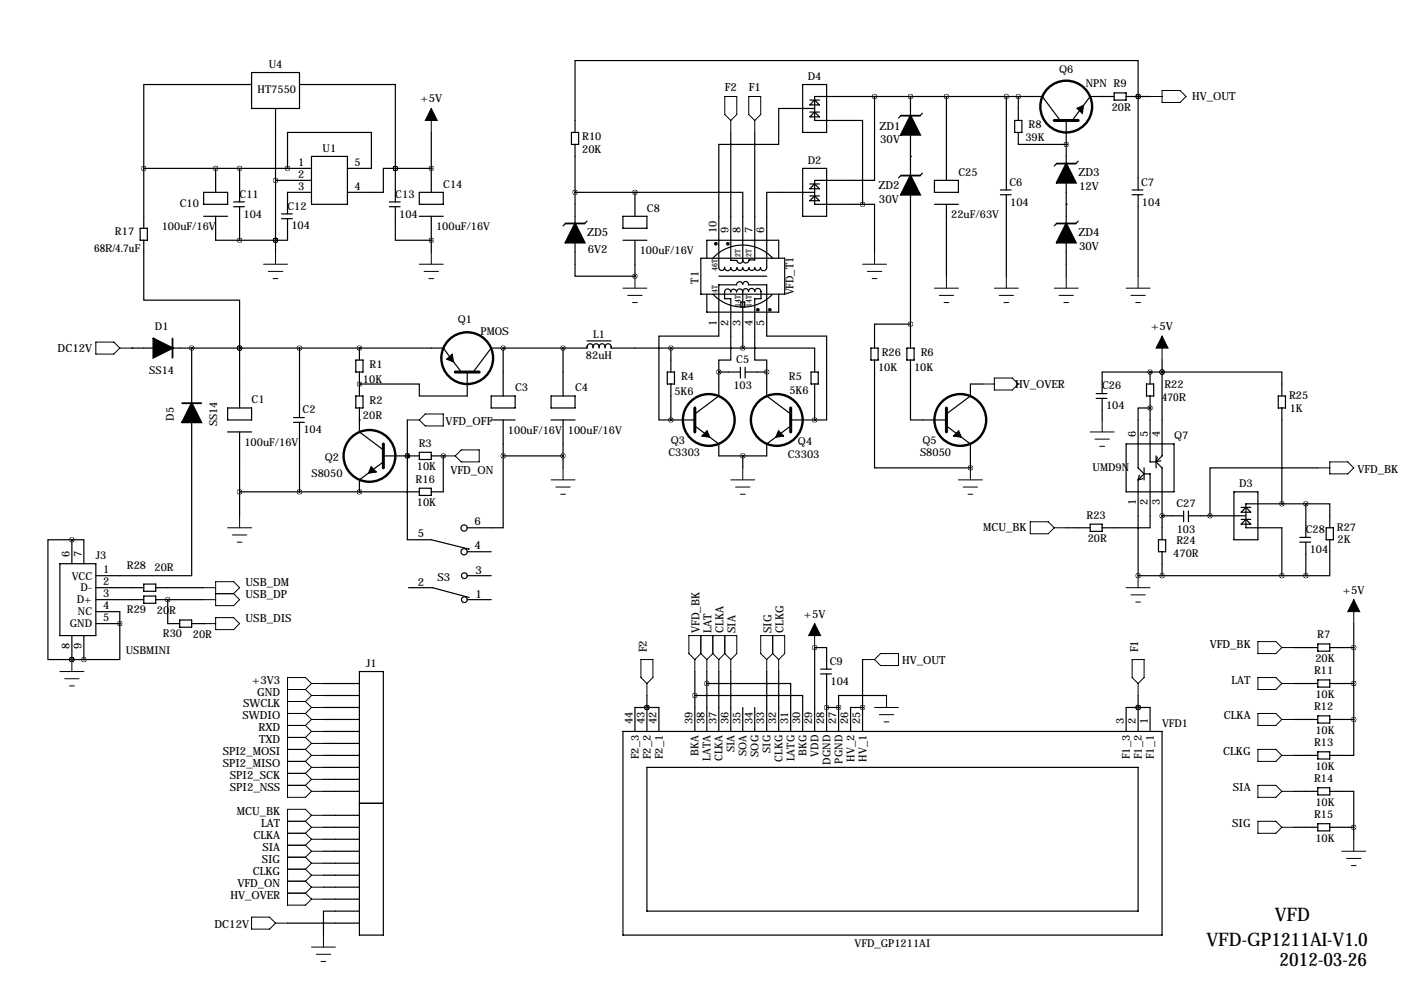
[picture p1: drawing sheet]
<svg xmlns="http://www.w3.org/2000/svg" width="297mm" height="211mm" viewBox="0 0 297 211" stroke-linecap="round" stroke-linejoin="round" font-family="sans-serif">
<path d="M193 24.5l2.1 4.1h-4.1zM226.1 34.7l2 4h-4.1zM121.9 47.4l2.1 4h-4.1zM193 37.2l2.1 4.1h-4.1zM226.1 47.4l2 4h-4.1zM32.5 71.8l4.1 2-4.1 2zM40.6 85.5l2.1 4h-4.1z" fill="#000" stroke="#000" stroke-width=".38"/>
<g fill="none" stroke="#000" stroke-width=".25">
<path d="M53.3 17.9h-22.8v17.8M53.3 15.4h10.2v7.6h-10.2zM63.5 17.9h20.3v17.8M170.2 17.9h5.1v10.2h-5.1zM236.2 19.7h2.6v1.5h-2.6zM30.5 35.7v12.7M30.5 35.7h35.5M45.7 35.7h.1M45.7 35.7v5.1M50.8 35.7v7.1M58.4 38.2h7.6M58.4 23v30.5"/>
<path d="M61 35.7h.1M61 35.7v-7.6h17.7v7.6h-5M66 33.2h7.7v10.1h-7.7zM83.8 35.7h-2.5v5.1h-7.6M83.8 35.7h.1M83.8 35.7v7.1M83.8 35.7h7.6M91.4 35.7h.1M91.4 28.1v12.7M121.2 28.1h1.5v2.5h-1.5zM121.9 30.6v16.8M154.9 28.1v27.1h1.4a.61 .61 0 0 0 .6 .6 .61 .61 0 0 0 .6-.7"/>
<path d="M160 28.1v27h-1.2a.66 .66 0 0 1-.7 .7 .66 .66 0 0 1-.6-.7M170.2 35.7h5.1v10.2h-5.1zM171.7 21.2h2M171.7 23.8h2M171.7 39h2M172.7 23h-7.6v7.6h-12.7v26.1a.61 .61 0 0 0 .7 .6 .61 .61 0 0 0 .5-.7M172.7 23.8l1 1h-2zM172.7 21.2l1 1h-2zM172.7 39l1 1h-2zM185.4 20.5v17.7h-12.7v5.1h10.2M191 24.5l-.5 .5M191 37.2l-.5 .5"/>
<path d="M193 20.5h.1M193 33.2h.1M193 20.5v4M193 28.6v8.6M195.6 24l-.5 .5M195.6 36.7l-.5 .5M198.1 38.2h5.1v2.6h-5.1zM200.7 20.5v17.7M213.4 20.5v19.8M215.1 25.5h1.6v2.6h-1.6zM215.9 20.5v5M215.9 28.1v2.5h10.2"/>
<path d="M224 34.7l-.5 .5M224.8 25.5l-3.8-5h-48.3v5h10.2v17.8M226.1 30.6h.1M226.1 25.5v9.2M226.1 38.7v8.7M228.6 34.2l-.5 .5M233.7 20.5h.1M236.2 20.5h-5.1l-3.8 5M238.8 20.5h5M241.3 20.5h.1M241.3 20.5v-7.7h-119.4v15.3M241.3 20.5v19.8"/>
<path d="M29.7 48.4h1.5v2.5h-1.5zM30.5 50.9v12.7h20.3v10.2M43.2 40.8h5.1v2.5h-5.1zM43.2 45.9h5.1M45.7 45.9v5h12.7M49.5 42.8h2.3M49.5 43.8h2.3M50.8 43.8v7.1M58.4 50.9h.1M59.7 45.4h2.3M59.7 46.4h2.3M61 46.4v4.5h-2.6"/>
<path d="M66 40.8h-5v4.6M82.5 42.8h2.3M82.5 43.8h2.3M83.8 43.8v7.1h7.6M88.9 40.8h5.1v2.5h-5.1zM88.9 45.9h5.1M91.4 50.9h.1M91.4 45.9v7.6M119.9 47.4l-.5 .5M121.9 51.4v7.2h12.7M121.9 40.8h12.7M124.5 46.9l-.5 .5"/>
<path d="M132.1 50.9h5.1M132.1 45.9h5.1v2.5h-5.1zM134.6 40.8h.1M134.6 40.8h22.9v14.3M134.6 58.6h.1M134.6 40.8v5.1M134.6 50.9v7.7M148.6 54.8h17.8v7.6h-17.8zM149.9 54.8v-3.9h15.2v3.9M151.2 54.7a8.6 8.6 0 0 1 12.6 0M152.4 58.6h10.2M162.6 56.6a.66 .66 0 0 1-.7 .8 .66 .66 0 0 1-.7-.7 .61 .61 0 0 1-.6 .6 .61 .61 0 0 1-.6-.6 .61 .61 0 0 1-.6 .6 .61 .61 0 0 1-.6-.6 .66 .66 0 0 1-.7 .7 .66 .66 0 0 1-.6-.7 .61 .61 0 0 1-.6 .6 .61 .61 0 0 1-.6-.6 .66 .66 0 0 1-.7 .7 .66 .66 0 0 1-.7-.7 .66 .66 0 0 1-.6 .7 .66 .66 0 0 1-.7-.7"/>
<path d="M171.7 41.5h2M172.7 40.8h-10.1v15.8M172.7 41.5l1 1.1h-2zM182.9 43.3h2.5v10.2M193 41.3v32.5M198.1 43.3h5.1M200.7 43.3v15.3M212.1 40.3h2.3M212.1 41.3h2.3M213.4 41.3v17.3M224 47.4l-.5 .5M226.1 43.3h.1"/>
<path d="M226.1 51.4v7.2M228.6 46.9l-.5 .5M240 40.3h2.3M240 41.3h2.3M241.3 41.3v17.3M27.9 73.8h.1M27.9 73.8h4.6M36.6 73.8h57.4l3.8 5.1M40.6 73.8h.1M40.6 73.8v11.7M50.8 73.8h.1M50.8 73.8v12.7"/>
<path d="M63.5 73.8v14.7M75.4 76.3h1.6v2.6h-1.6zM76.2 73.8h.1M76.2 73.8v2.5M76.2 78.9v5.1M99.1 78.9v5.1h-10.2v-2.6h-12.7M106.7 73.8h.1M106.7 73.8v10.2M119.4 73.8h.1M119.4 73.8v10.2M124.5 72.3h5M125.8 73.5a.68 .68 0 0 0-.8-.6 .68 .68 0 0 0-.5 .9h-20.4l-3.8 5.1"/>
<path d="M127.1 73.5a.68 .68 0 0 0-.9-.6 .68 .68 0 0 0-.5 .9M128.3 73.5a.68 .68 0 0 0-.8-.6 .68 .68 0 0 0-.5 .9M129.5 73.5v.3h28M129.6 73.5a.68 .68 0 0 0-.8-.6 .68 .68 0 0 0-.5 .9M141.5 78.9h1.5v2.5h-1.5zM142.2 73.8v5.1M149.9 62.4v3.8h15.2v-3.8M151.1 62.4a8.7 8.7 0 0 0 12.6 .1M152.4 78.9h4.6M152.4 78.9v5.1l-5.1 3.8M157 77.9v2.3M157.1 64h.8v1.1h-.8z"/>
<path d="M157.5 61.8a.66 .66 0 0 0-.7-.5 .66 .66 0 0 0-.6 .6 .61 .61 0 0 0-.7-.6 .61 .61 0 0 0-.6 .6 .66 .66 0 0 0-.6-.6 .66 .66 0 0 0-.7 .6v1.4h1.3v13h-2.5v2.6M157.5 61.8a.61 .61 0 0 1 .6-.6 .61 .61 0 0 1 .6 .6 .66 .66 0 0 1 .7-.6 .66 .66 0 0 1 .6 .6 .66 .66 0 0 1 .7-.6 .66 .66 0 0 1 .6 .6v1.5h-1.3v13h2.6v2.6M157.5 73.8h15.2v5.1M157.5 61.8v12M158 78.9h4.6M158 77.9v2.3M162.6 78.9v5.1l5 3.8M172 78.9h1.5v2.5h-1.5zM184.7 73.8h1.5v2.5h-1.5zM185.4 76.3v22.9h20.3M192.3 73.8h1.5v2.5h-1.5zM193 76.3v12.7h7.7"/>
<path d="M193 68.7h-7.6v5.1M243.8 78.9h-10.1v4.6M243.8 78.9h.1M243.8 78.9h2.6M243.8 78.9v2.5M246.4 78.9h.1M246.4 78.9h25.4v5.1M246.4 76.3v20.4l-1.3 1.2M40.6 89.5v32.6h-20.3M48.3 86.5h5v2.5h-5zM48.3 91.6h5M50.8 91.6v17.8"/>
<path d="M62.2 88.5h2.3M62.2 89.5h2.3M63.5 89.5v14.8M75.4 84h1.6v2.5h-1.6zM76.2 81.4h.1M76.2 89h.1M76.2 86.5v5.1l5.1 3.8M81.3 96.7h7.6M81.3 97.9l-5.1 3.8v2.6M86.4 96.7h.1M86.4 89v25.4h5l8 2M88.9 95.9h2.5v1.5h-2.5z"/>
<path d="M91.4 96.7h2.6M94 96.7h.1M94 96.7v7.6h-2.6M104.1 89h5.1M104.1 84h5.1v2.5h-5.1zM106.7 96.7v15.2h-7.6M106.7 96.7h12.7M106.7 89v7.7M116.8 89h5.1M116.8 84h5.1v2.5h-5.1zM119.4 89v10.2M142.2 89h-2.5v-17.7h12.7v-10.9h3.8a.66 .66 0 0 1 .6-.7 .66 .66 0 0 1 .7 .6 .61 .61 0 0 1 .6-.6 .61 .61 0 0 1 .6 .7h3.9v10.9h12.7v17.7h-2.6"/>
<path d="M142.2 89h.1M142.2 89h5.1M142.2 81.4v7.6M147.3 90.3l5.1 3.8v2.6h10.2v-2.6l5-3.8M157.5 96.7v2.5M167.6 89h5.1M172.7 89h.1M172.7 81.4v7.6M200.7 90.3l5 3.8v5.1M205.7 99.2h.1M208.3 81.4h-2.6v2.6l-5 3.8M232.4 83.5h2.3"/>
<path d="M232.4 84.5h2.3M233.7 84.5v4.5M238.8 94.1h10.1v10.2h-10.1zM242.6 99.2v2.5M243.1 81.4h1.5v2.6h-1.5zM243.8 86.5h.1M243.8 86.5h-2.5v12.7l1.3 1.3M243.8 84v13.9h1.3M245.1 97.9l1.3 1.3v15.2M245.1 96.7v2.5M245.4 96.9l-.3 1M246.1 97.7l-1 .2"/>
<path d="M271 84h1.5v2.5h-1.5zM271.8 86.5v20.3M279.4 99.2h-22.9v10.2M12.7 119.5h7.6v15.3h-7.6zM15.2 114.4h.1M15.2 114.4h-5v25.4h5M15.2 114.4h2.6v5.1M15.2 114.4v5.1M50.8 104.3h38.1M76.2 104.3h.1M88.9 103.5h2.5v1.5h-2.5zM99.1 117h5"/>
<path d="M226.1 111.9h5M231.1 111.1h2.6v1.6h-2.6zM241.3 101.7v20.4M241.6 100.7l-.3 1M242.3 101.5l-1 .2M242.6 100.5h1.2v11.4h-10.1M242.6 100.5l-1.3 1.2M245.6 114.4h1.5v2.6h-1.5zM246.4 109.4h.1M246.4 117v5.1M246.4 109.4h4.6M251 108.3v2.3"/>
<path d="M252 108.3v2.3M252 109.4h12.2M256.5 109.4h.1M261.6 104.3h5.1v10.1h-5.1zM263.1 110.1h2.1M263.1 107.6h2.1M264.2 110.1l1 1h-2.1zM264.2 107.6l1 1h-2.1zM271.8 106.8h.1M275.6 113.9h2.3M275.6 114.9h2.3M276.9 106.8h5v5.1"/>
<path d="M276.9 106.8h-12.7v5.1h7.6v10.2M276.9 106.8v7.1M276.9 114.9v7.2M281.2 111.9h1.5v2.5h-1.5zM281.9 114.4v7.7h-5M15.2 139.8h.1M15.2 134.8v5M15.2 139.8h2.6M17.8 139.8h.1M17.8 134.8v5M20.3 124.6h10.2M20.3 127.1h10.2"/>
<path d="M20.3 129.7h5.1v2.5M20.3 132.2h5.1M25.4 132.2h.1M25.4 132.2v7.6h-7.6M30.5 123.8h2.5v1.6h-2.5zM30.5 126.4h2.5v1.5h-2.5zM33 124.6h10.2M33 127.1h10.2M35.6 127.1h.1M35.6 127.1v5.1h2.5M38.1 131.5h2.5v1.5h-2.5zM40.6 132.2h2.6"/>
<path d="M43.2 132.2h.1M86.6 124.6h5.1l7.8 2.1M99.1 122.1h5M99.1 127.1h5M172.7 137.3h.1M172.7 137.3h2.6v4.6M172.7 137.3v17.8M182.9 139.8v15.3M241.3 122.1h.1M241.3 122.1h35.6M274.3 137.3h5.1M279.4 136.5h2.5v1.6h-2.5z"/>
<path d="M281.9 137.3h5.1M287 132.2v20.3M68.6 155.1h7.6M68.6 144.9h7.6M68.6 152.5h7.6M68.6 147.5h7.6M68.6 150h7.6M68.6 157.6h7.6M76.2 142.4h5.1v55.9h-5.1zM132.1 155.1h114.3v43.2h-114.3zM134.6 155.1v-5.1h5.1v5.1M137.2 150h.1"/>
<path d="M137.2 147.5v7.6M147.3 147.5h22.9v7.6M147.3 142.4v12.7M149.9 144.9h17.7v10.2M149.9 142.4v12.7M152.4 142.4v12.7M154.9 142.4v12.7M157.5 150v5.1M160 150v5.1M162.6 142.4v12.7M165.1 142.4v12.7M174 141.9h2.3"/>
<path d="M174 142.9h2.3M175.3 150h.1M175.3 142.9v12.2M175.3 150h2.5M177.8 150h.1M177.8 150v5.1M182.9 150h.1M182.9 150h-2.6v5.1M188 147.5h-10.2v2.5M238.8 155.1v-5.1h5v5.1M241.3 150h.1M241.3 147.5v7.6"/>
<path d="M274.3 144.9h5.1M274.3 152.5h5.1M279.4 144.2h2.5v1.5h-2.5zM279.4 151.8h2.5v1.5h-2.5zM279.4 159.4h2.5v1.5h-2.5zM281.9 144.9h5.1M281.9 152.5h5.1M287 152.5v7.7h-5.1M68.6 162.7h7.6M68.6 160.2h7.6M68.6 167.8h7.6M68.6 175.4h7.6"/>
<path d="M68.6 172.9h7.6M68.6 177.9h7.6M68.6 165.2h7.6M76.2 170.3h5.1M137.2 162.7h104.1v30.5h-104.1zM274.3 160.2h5.1M274.3 167.8h5.1M274.3 175.4h5.1M279.4 167h2.5v1.5h-2.5zM279.4 174.6h2.5v1.6h-2.5zM281.9 167.8h5.1v7.6M281.9 175.4h5.1"/>
<path d="M287 175.4v2.5M61 195.7h15.2M68.6 180.5h7.6M68.6 183h7.6M68.6 185.6h7.6M68.6 188.1h7.6M68.6 190.6h7.6M76.2 193.2h-7.6v5.1"/>
<circle cx="98.4" cy="112" r=".66"/>
<circle cx="98.4" cy="117" r=".66"/>
<circle cx="98.5" cy="127.1" r=".61"/>
<circle cx="98.5" cy="122.1" r=".61"/>
</g>
<path d="M191 24.5h4.1M191 37.2h4.1M224 34.7h4.1M119.9 47.4h4.1M224 47.4h4.1M36.6 71.8v4M38.6 85.5h4.1" fill="none" stroke="#000" stroke-width=".38"/>
<path d="M228.3 23l1.4-.6-.2 1.6zM94.7 76.1l1.2-1 .3 1.6zM149.9 91.3l.6 1.4-1.7-.3zM165 91.3l1.1 1.1-1.6 .3zM203.3 91.3l.5 1.4-1.6-.3zM78.7 98.9l1.1 1.2-1.7 .2z" fill="#000" stroke="#000" stroke-width=".25"/>
<g fill="none" stroke="#000" stroke-width=".51">
<circle cx="226.1" cy="22.6" r="5.5"/>
<circle cx="99.1" cy="75.9" r="5.5"/>
<circle cx="78.3" cy="96.7" r="5.5"/>
<circle cx="150.3" cy="89" r="5.5"/>
<circle cx="164.7" cy="89" r="5.5"/>
<circle cx="203.6" cy="89" r="5.5"/>
</g>
<path d="M223.5 25.5h5.1M96.5 78.9h5.1M81.3 94.1v5.1M147.3 86.5v5.1M167.6 86.5v5.1M200.7 86.5v5.1" fill="none" stroke="#000" stroke-width=".63"/>
<g fill="none" stroke="#000" stroke-width=".21">
<path d="M246.4 19.2h3.8l1.3 1.3-1.3 1.2h-3.8zM91.4 23v5.1M153.7 20.5h2.5v3.8l-1.3 1.2-1.2-1.2zM154.9 25.5v2.6M158.7 20.5h2.6v3.8l-1.3 1.2-1.3-1.2zM160 25.5v2.6M243.8 20.5h2.6M55.9 56h5.1M56.9 57.5h3M57.9 59.1h1M58.4 53.5v2.5M88.9 56h5.1"/>
<path d="M89.9 57.5h3.1M90.9 59.1h1M91.4 53.5v2.5M134.6 58.6v2.5M182.9 56h5.1M183.9 57.5h3M184.9 59.1h1M185.4 53.5v2.5M200.7 58.6v2.5M213.4 58.6v2.5M226.1 58.6v2.5M241.3 58.6v2.5"/>
<path d="M20.3 72.5h3.8l1.3 1.3-1.3 1.3h-3.8zM25.4 73.8h2.5M132.1 61.1h5.1M133.1 62.6h3M134.1 64.1h1M198.1 61.1h5.1M199.1 62.6h3.1M200.2 64.1h1M210.8 61.1h5.1M211.8 62.6h3.1M212.9 64.1h1M223.5 61.1h5.1"/>
<path d="M224.5 62.6h3.1M225.6 64.1h1M238.8 61.1h5M239.8 62.6h3M240.8 64.1h1M246.4 71.3v5M86.4 89h2.5M90.2 87.8h3.8v2.5h-3.8l-1.3-1.3zM94 96.7h2.5M97.8 95.4h3.8v2.5h-3.8l-1.3-1.2zM119.4 99.2v2.5M157.5 99.2v2.5"/>
<path d="M205.7 99.2v2.5M208.3 81.4h2.5M210.8 80.2h3.8l1.3 1.2-1.3 1.3h-3.8zM231.1 91.6h5.1M232.2 93.1h3M233.2 94.6h1M233.7 89v2.6M279.4 99.2h2.5M281.9 97.9h3.9l1.2 1.3-1.2 1.3h-3.9zM48.3 111.9h5M49.3 113.4h3M50.3 114.9h1"/>
<path d="M50.8 109.4v2.5M116.8 101.7h5.1M117.9 103.3h3M118.9 104.8h1M154.9 101.7h5.1M156 103.3h3M157 104.8h1M203.2 101.7h5.1M204.2 103.3h3.1M205.2 104.8h1M218.4 110.6h3.8l1.3 1.3-1.3 1.3h-3.8zM223.5 111.9h2.6"/>
<path d="M15.2 139.8v2.6M43.2 124.6h2.5M43.2 127.1h2.5M43.2 132.2h2.5M45.7 123.3h3.8l1.3 1.3-1.3 1.3 1.3 1.2-1.3 1.3h-3.8zM45.7 131h3.8l1.3 1.2-1.3 1.3h-3.8zM45.7 125.9h3.8M135.9 139.8h2.5v3.9l-1.2 1.2-1.3-1.2zM147.3 139.8l-1.3-1.2v-3.8h10.2v3.8l-1.3 1.2M147.3 139.8v2.6M148.6 134.8v3.8M148.6 138.6l1.3 1.2"/>
<path d="M148.6 138.6l-1.3 1.2M149.9 139.8v2.6M151.1 134.8v3.8M151.1 138.6l1.3 1.2M151.1 138.6l-1.2 1.2M152.4 139.8v2.6M153.7 134.8v3.8M153.7 138.6l-1.3 1.2M153.7 138.6l1.2 1.2M154.9 139.8v2.6M162.6 139.8l-1.3-1.2v-3.8h5.1v3.8l-1.3 1.2M162.6 139.8v2.6"/>
<path d="M163.8 138.6l-1.2 1.2M163.8 134.8v3.8M163.8 138.6l1.3 1.2M165.1 139.8v2.6M172.7 132.2v5.1M182.9 139.8h2.5M185.4 139.8l1.3-1.2h3.8v2.5h-3.8zM238.8 124.6h5M239.8 126.1h3M240 139.8h2.6v3.9l-1.3 1.2-1.3-1.2zM240.8 127.6h1M241.3 122.1v2.5"/>
<path d="M266.7 136h3.8l1.3 1.3-1.3 1.3h-3.8zM271.8 137.3h2.5M287 127.1v5.1M12.7 142.4h5.1M13.7 143.9h3.1M14.7 145.4h1M61 146.2h3.8M61 153.8h3.8M61 151.3h3.8M61 158.9h3.8M61 148.7h3.8M61 156.4h3.8"/>
<path d="M64.8 146.2l1.2 1.3M64.8 148.7l1.2 1.3M64.8 151.3l1.2 1.2M64.8 153.8l1.2 1.3M64.8 156.4l1.2 1.2M64.8 158.9l1.2 1.3M66 150h2.6M66 144.9h2.6M66 144.9l-1.2-1.2h-3.8v25.4h3.8l1.2-1.3M66 152.5h2.6M66 144.9l-1.2 1.3M66 147.5h2.6"/>
<path d="M66 147.5l-1.2 1.2M66 150l-1.2 1.3M66 152.5l-1.2 1.3M66 155.1h2.6M66 155.1l-1.2 1.3M66 157.6h2.6M66 157.6l-1.2 1.3M137.2 144.9v2.6M185.4 150h5.1M186.4 151.5h3.1M187.5 153h1M188 147.5v2.5"/>
<path d="M241.3 144.9v2.6M266.7 143.7h3.8l1.3 1.2-1.3 1.3h-3.8zM266.7 151.3h3.8l1.3 1.2-1.3 1.3h-3.8zM266.7 158.9h3.8l1.3 1.3-1.3 1.2h-3.8zM271.8 144.9h2.5M271.8 152.5h2.5M61 161.4h3.8M61 166.5h3.8M61 176.7h3.8M61 174.1h3.8M61 179.2h3.8M61 164h3.8"/>
<path d="M64.8 174.1l1.2 1.3M64.8 176.7l1.2 1.2M64.8 179.2l1.2 1.3M64.8 166.5l1.2 1.3M64.8 161.4l1.2 1.3M64.8 164l1.2 1.2M66 160.2h2.6M66 167.8h2.6M66 175.4h2.6M66 172.9h2.6M66 172.9l-1.2 1.2M66 172.9l-1.2-1.3h-3.8v20.3h3.8l1.2-1.3"/>
<path d="M66 175.4l-1.2 1.3M66 177.9h2.6M66 177.9l-1.2 1.3M66 160.2l-1.2 1.2M66 162.7h2.6M66 162.7l-1.2 1.3M66 165.2h2.6M66 165.2l-1.2 1.3M266.7 166.5h3.8l1.3 1.3-1.3 1.3h-3.8zM266.7 174.1h3.8l1.3 1.3-1.3 1.3h-3.8zM271.8 160.2h2.5M271.8 167.8h2.5"/>
<path d="M271.8 175.4h2.5M287 177.9v2.6M53.3 194.5h3.8l1.3 1.2-1.3 1.3h-3.8zM58.4 195.7h2.6M61 181.8h3.8M61 184.3h3.8M61 186.8h3.8M61 189.4h3.8M64.8 181.8l1.2 1.2M64.8 184.3l1.2 1.3M64.8 186.8l1.2 1.3M64.8 189.4l1.2 1.2"/>
<path d="M66 180.5h2.6M66 180.5l-1.2 1.3M66 183h2.6M66 183l-1.2 1.3M66 185.6h2.6M66 185.6l-1.2 1.2M66 188.1l-1.2 1.3M66 188.1h2.6M66 190.6h2.6M68.6 198.3v2.5M284.5 180.5h5.1M285.5 182h3"/>
<path d="M286.5 183.5h1M66 200.8h5.1M67.1 202.3h3M68.1 203.8h1"/>
</g>
<path d="M91.4 23l1.3 2.5h-2.5zM246.4 71.3l1.2 2.5h-2.5zM172.7 132.2l1.3 2.6h-2.6zM287 127.1l1.3 2.6h-2.5z" fill="#000" stroke="#000" stroke-width=".21"/>
<path d="M142.2 73.8a.05 .05 0 0 0 .1 0 .05 .05 0 0 0-.1 0zM157.4 73.8a.05 .05 0 0 0 .1 0 .05 .05 0 0 0-.1 0zM142.2 89a.05 .05 0 0 0 .1 0 .05 .05 0 0 0-.1 0zM172.7 89a.05 .05 0 0 0 .1 0 .05 .05 0 0 0-.1 0zM157.4 96.7a.05 .05 0 0 0 .1 0 .05 .05 0 0 0-.1 0zM106.6 73.8a.05 .05 0 0 0 .1 0 .05 .05 0 0 0-.1 0zM119.3 73.8a.05 .05 0 0 0 .1 0 .05 .05 0 0 0-.1 0zM119.3 96.7a.05 .05 0 0 0 .1 0 .05 .05 0 0 0-.1 0zM162.5 78.9a.05 .05 0 0 0 .1 0 .05 .05 0 0 0-.1 0zM193 20.5a.05 .05 0 0 0 .1 0 .05 .05 0 0 0-.1 0zM226 30.6a.05 .05 0 0 0 .1 0 .05 .05 0 0 0-.1 0zM134.6 40.8a.05 .05 0 0 0 .1 0 .05 .05 0 0 0-.1 0zM134.6 58.6a.05 .05 0 0 0 .1 0 .05 .05 0 0 0-.1 0zM121.9 40.8a.05 .05 0 0 0 .1 0 .05 .05 0 0 0-.1 0zM137.1 150a.05 .05 0 0 0 .1 0 .05 .05 0 0 0-.1 0zM137.1 150a.05 .05 0 0 0 .1 0 .05 .05 0 0 0-.1 0zM149.8 144.9a.05 .05 0 0 0 .1 0 .05 .05 0 0 0-.1 0zM147.3 147.5a.05 .05 0 0 0 .1 0 .05 .05 0 0 0-.1 0zM182.8 150a.05 .05 0 0 0 .1 0 .05 .05 0 0 0-.1 0zM175.2 150a.05 .05 0 0 0 .1 0 .05 .05 0 0 0-.1 0zM172.7 137.3a.05 .05 0 0 0 .1 0 .05 .05 0 0 0-.1 0zM287 175.4a.05 .05 0 0 0 .1 0 .05 .05 0 0 0-.1 0zM287 144.9a.05 .05 0 0 0 .1 0 .05 .05 0 0 0-.1 0zM287 152.5a.05 .05 0 0 0 .1 0 .05 .05 0 0 0-.1 0zM287 137.3a.05 .05 0 0 0 .1 0 .05 .05 0 0 0-.1 0zM93.9 96.7a.05 .05 0 0 0 .1 0 .05 .05 0 0 0-.1 0zM213.3 20.5a.05 .05 0 0 0 .1 0 .05 .05 0 0 0-.1 0zM200.6 20.5a.05 .05 0 0 0 .1 0 .05 .05 0 0 0-.1 0zM58.4 50.9a.05 .05 0 0 0 .1 0 .05 .05 0 0 0-.1 0zM58.4 50.9a.05 .05 0 0 0 .1 0 .05 .05 0 0 0-.1 0zM60.9 35.7a.05 .05 0 0 0 .1 0 .05 .05 0 0 0-.1 0zM83.8 35.7a.05 .05 0 0 0 .1 0 .05 .05 0 0 0-.1 0zM91.4 50.9a.05 .05 0 0 0 .1 0 .05 .05 0 0 0-.1 0zM91.4 35.7a.05 .05 0 0 0 .1 0 .05 .05 0 0 0-.1 0zM45.7 35.7a.05 .05 0 0 0 .1 0 .05 .05 0 0 0-.1 0zM86.3 96.7a.05 .05 0 0 0 .1 0 .05 .05 0 0 0-.1 0zM193 68.7a.05 .05 0 0 0 .1 0 .05 .05 0 0 0-.1 0zM205.7 99.2a.05 .05 0 0 0 .1 0 .05 .05 0 0 0-.1 0zM182.8 43.3a.05 .05 0 0 0 .1 0 .05 .05 0 0 0-.1 0zM185.4 20.5a.05 .05 0 0 0 .1 0 .05 .05 0 0 0-.1 0zM30.4 35.7a.05 .05 0 0 0 .1 0 .05 .05 0 0 0-.1 0zM83.8 35.7a.05 .05 0 0 0 .1 0 .05 .05 0 0 0-.1 0zM58.4 38.2a.05 .05 0 0 0 .1 0 .05 .05 0 0 0-.1 0zM246.3 78.9a.05 .05 0 0 0 .1 0 .05 .05 0 0 0-.1 0zM243.8 86.5a.05 .05 0 0 0 .1 0 .05 .05 0 0 0-.1 0zM243.8 78.9a.05 .05 0 0 0 .1 0 .05 .05 0 0 0-.1 0zM246.3 109.4a.05 .05 0 0 0 .1 0 .05 .05 0 0 0-.1 0zM246.3 122.1a.05 .05 0 0 0 .1 0 .05 .05 0 0 0-.1 0zM246.3 78.9a.05 .05 0 0 0 .1 0 .05 .05 0 0 0-.1 0zM256.5 109.4a.05 .05 0 0 0 .1 0 .05 .05 0 0 0-.1 0zM271.7 106.8a.05 .05 0 0 0 .1 0 .05 .05 0 0 0-.1 0zM271.7 122.1a.05 .05 0 0 0 .1 0 .05 .05 0 0 0-.1 0zM276.8 106.8a.05 .05 0 0 0 .1 0 .05 .05 0 0 0-.1 0zM276.8 122.1a.05 .05 0 0 0 .1 0 .05 .05 0 0 0-.1 0zM15.2 139.8a.05 .05 0 0 0 .1 0 .05 .05 0 0 0-.1 0zM15.2 114.4a.05 .05 0 0 0 .1 0 .05 .05 0 0 0-.1 0zM15.2 139.8a.05 .05 0 0 0 .1 0 .05 .05 0 0 0-.1 0zM17.7 139.8a.05 .05 0 0 0 .1 0 .05 .05 0 0 0-.1 0zM35.5 127.1a.05 .05 0 0 0 .1 0 .05 .05 0 0 0-.1 0zM86.3 96.7a.05 .05 0 0 0 .1 0 .05 .05 0 0 0-.1 0zM106.6 96.7a.05 .05 0 0 0 .1 0 .05 .05 0 0 0-.1 0zM40.6 73.8a.05 .05 0 0 0 .1 0 .05 .05 0 0 0-.1 0z" fill="#000" stroke="#000" stroke-width="1"/>
<g font-size="6.6">
<text x="152.1" y="52.5" transform="rotate(-90 152.1 52.5)">.</text>
<text x="154.7" y="52.5" transform="rotate(-90 154.7 52.5)">.</text>
<text x="161" y="66.4" transform="rotate(-90 161 66.4)">.</text>
<text x="163.6" y="66.4" transform="rotate(-90 163.6 66.4)">.</text>
</g>
<g font-size="4">
<text x="270.3" y="195.2">VFD</text>
<text x="255.8" y="200.5">VFD-GP1211AI-V1.0</text>
<text x="271.3" y="204.9">2012-03-26</text>
</g>
<g font-size="2.4">
<text x="89.1" y="21.7">+5V</text>
<text x="153.7" y="19.2">F2</text>
<text x="158.7" y="19.2">F1</text>
<text x="252.7" y="21.2">HV_OUT</text>
<text x="186.5" y="27.5">ZD1</text>
<text x="186.6" y="30.4">30V</text>
<text x="186.2" y="40.2">ZD2</text>
<text x="228.6" y="37.4">ZD3</text>
<text x="228.8" y="40.3">12V</text>
<text x="186.4" y="43.1">30V</text>
<text x="124.5" y="50.1">ZD5</text>
<text x="124.6" y="53.7">6V2</text>
<text x="228.6" y="50.1">ZD4</text>
<text x="228.8" y="53">30V</text>
<text x="244.1" y="70">+5V</text>
<text x="12.2" y="74.6">DC12V</text>
<text x="215.2" y="82.2">HV_OVER</text>
<text x="94.5" y="90.1">VFD_OFF</text>
<text x="95.5" y="100.5">VFD_ON</text>
<text x="287.8" y="100.2">VFD_BK</text>
<text x="88.6" y="113.9">5</text>
<text x="100.6" y="111.4">6</text>
<text x="208.4" y="112.7">MCU_BK</text>
<text x="100.6" y="116.5">4</text>
<text x="52.1" y="124.3">USB_DM</text>
<text x="88.6" y="124.2">2</text>
<text x="92.8" y="123.1">S3</text>
<text x="100.8" y="121.7">3</text>
<text x="284.7" y="125.9">+5V</text>
<text x="52.1" y="126.9">USB_DP</text>
<text x="52.1" y="132">USB_DIS</text>
<text x="100.8" y="126.8">1</text>
<text x="170.4" y="131">+5V</text>
<text x="148.3" y="134.3" transform="rotate(-90 148.3 134.3)">VFD_BK</text>
<text x="150.9" y="134.3" transform="rotate(-90 150.9 134.3)">LAT</text>
<text x="153.4" y="134.3" transform="rotate(-90 153.4 134.3)">CLKA</text>
<text x="156" y="134.3" transform="rotate(-90 156 134.3)">SIA</text>
<text x="163.6" y="134.3" transform="rotate(-90 163.6 134.3)">SIG</text>
<text x="166.1" y="134.3" transform="rotate(-90 166.1 134.3)">CLKG</text>
<text x="256.5" y="137.3">VFD_BK</text>
<text x="137.2" y="138.3" transform="rotate(-90 137.2 138.3)">F2</text>
<text x="191.3" y="140.9">HV_OUT</text>
<text x="241.3" y="138.3" transform="rotate(-90 241.3 138.3)">F1</text>
<text x="53.5" y="144.9">+3V3</text>
<text x="54.5" y="147.5">GND</text>
<text x="261.1" y="144.9">LAT</text>
<text x="51.4" y="152.5">SWDIO</text>
<text x="51.6" y="150">SWCLK</text>
<text x="54.8" y="155.1">RXD</text>
<text x="259.5" y="152.5">CLKA</text>
<text x="47.2" y="160.2">SPI2_MOSI</text>
<text x="55" y="157.6">TXD</text>
<text x="259.3" y="160.2">CLKG</text>
<text x="47.2" y="162.7">SPI2_MISO</text>
<text x="48.7" y="167.8">SPI2_NSS</text>
<text x="48.7" y="165.2">SPI2_SCK</text>
<text x="261.4" y="167.8">SIA</text>
<text x="50.2" y="172.9">MCU_BK</text>
<text x="53.7" y="177.9">CLKA</text>
<text x="55.4" y="175.4">LAT</text>
<text x="261.2" y="175.4">SIG</text>
<text x="53.6" y="185.6">CLKG</text>
<text x="55.5" y="183">SIG</text>
<text x="55.6" y="180.5">SIA</text>
<text x="48.8" y="190.6">HV_OVER</text>
<text x="50.3" y="188.1">VFD_ON</text>
<text x="45.5" y="196.7">DC12V</text>
</g>
<g font-size="2.3">
<text x="57" y="14.4">U4</text>
<text x="171.3" y="17">D4</text>
<text x="224.6" y="15.5">Q6</text>
<text x="54.6" y="19.8">HT7550</text>
<text x="230.2" y="18.4">NPN R9</text>
<text x="235.7" y="23.5">20R</text>
<text x="123.4" y="29.7">R10</text>
<text x="217.4" y="29.9">39K</text>
<text x="218.1" y="27.2">R8</text>
<text x="63.2" y="35.2">1</text>
<text x="68.4" y="32.1">U1</text>
<text x="75.2" y="35.2">5</text>
<text x="123.4" y="32.4">20K</text>
<text x="171.3" y="34.8">D2</text>
<text x="50.8" y="41.9">C11</text>
<text x="63.2" y="37.7">2</text>
<text x="63.2" y="40.3">3</text>
<text x="75.2" y="40.3">4</text>
<text x="83.8" y="41.9">C13</text>
<text x="94" y="39.8">C14</text>
<text x="203.2" y="37.2">C25</text>
<text x="214" y="39.3">C6</text>
<text x="241.9" y="39.3">C7</text>
<text x="38.1" y="43.8">C10</text>
<text x="51.6" y="46.1">104</text>
<text x="60.9" y="44.4">C12</text>
<text x="84.6" y="46.1">104</text>
<text x="137.2" y="44.8">C8</text>
<text x="201.7" y="46.2">22uF/63V</text>
<text x="214.2" y="43.6">104</text>
<text x="242.1" y="43.6">104</text>
<text x="19.9" y="53.5">68R/4.7uF</text>
<text x="24.4" y="49.8">R17</text>
<text x="34.3" y="48.7">100uF/16V</text>
<text x="61.8" y="48.7">104</text>
<text x="92.5" y="48.7">100uF/16V</text>
<text x="135.6" y="53.8">100uF/16V</text>
<text x="151.9" y="49.4" transform="rotate(-90 151.9 49.4)">10</text>
<text x="154.4" y="49.4" transform="rotate(-90 154.4 49.4)">9</text>
<text x="157" y="49.4" transform="rotate(-90 157 49.4)">8</text>
<text x="159.5" y="49.4" transform="rotate(-90 159.5 49.4)">7</text>
<text x="162.1" y="49.4" transform="rotate(-90 162.1 49.4)">6</text>
<text x="148.1" y="60.1" transform="rotate(-90 148.1 60.1)">T1</text>
<text x="168.2" y="62.6" transform="rotate(-90 168.2 62.6)">VFD_T1</text>
<text x="32.8" y="70">D1</text>
<text x="97" y="68.6">Q1</text>
<text x="101.9" y="71">PMOS</text>
<text x="125.7" y="71.8">L1</text>
<text x="151.9" y="69" transform="rotate(-90 151.9 69)">1</text>
<text x="154.4" y="69" transform="rotate(-90 154.4 69)">2</text>
<text x="157" y="69" transform="rotate(-90 157 69)">3</text>
<text x="159.5" y="69" transform="rotate(-90 159.5 69)">4</text>
<text x="162.1" y="69" transform="rotate(-90 162.1 69)">5</text>
<text x="78.4" y="78">R1</text>
<text x="124.2" y="76.2">82uH</text>
<text x="156.1" y="76.9">C5</text>
<text x="186.9" y="75.4">R26</text>
<text x="195.2" y="75.4">R6</text>
<text x="31.7" y="79.2">SS14</text>
<text x="77" y="81.2">10K</text>
<text x="109.2" y="82.9">C3</text>
<text x="121.9" y="82.9">C4</text>
<text x="143" y="83.7">5K6</text>
<text x="144.4" y="80.5">R4</text>
<text x="155.5" y="82.4">103</text>
<text x="167.3" y="80.5">R5</text>
<text x="167.4" y="83.5">5K6</text>
<text x="186.2" y="78.6">10K</text>
<text x="193.8" y="78.6">10K</text>
<text x="233.7" y="82.5">C26</text>
<text x="246.9" y="82.3">R22</text>
<text x="36.8" y="89.2" transform="rotate(-90 36.8 89.2)">D5</text>
<text x="53.3" y="85.5">C1</text>
<text x="64.1" y="87.6">C2</text>
<text x="77" y="88.8">20R</text>
<text x="78.4" y="85.6">R2</text>
<text x="234.5" y="86.8">104</text>
<text x="246.3" y="85">470R</text>
<text x="273.3" y="84.6">R25</text>
<text x="273.4" y="87.3">1K</text>
<text x="46.1" y="90.4" transform="rotate(-90 46.1 90.4)">SS14</text>
<text x="51.8" y="94.5">100uF/16V</text>
<text x="64.3" y="91.8">104</text>
<text x="88.8" y="94.7">R3</text>
<text x="107.7" y="91.9">100uF/16V</text>
<text x="120.4" y="91.9">100uF/16V</text>
<text x="142.2" y="94.1">Q3</text>
<text x="169.2" y="94.4">Q4</text>
<text x="195.6" y="94.1">Q5</text>
<text x="240.8" y="92.6" transform="rotate(-90 240.8 92.6)">6</text>
<text x="243.3" y="92.6" transform="rotate(-90 243.3 92.6)">5</text>
<text x="245.9" y="92.6" transform="rotate(-90 245.9 92.6)">4</text>
<text x="248.9" y="93.1">Q7</text>
<text x="66.1" y="101.1">S8050</text>
<text x="68.9" y="97.7">Q2</text>
<text x="88.4" y="99.7">10K</text>
<text x="141.7" y="96.7">C3303</text>
<text x="167" y="97">C3303</text>
<text x="195.1" y="96.7">S8050</text>
<text x="231.6" y="99.8">UMD9N</text>
<text x="88.1" y="102.3">R16</text>
<text x="88.4" y="107.3">10K</text>
<text x="240.8" y="107.1" transform="rotate(-90 240.8 107.1)">1</text>
<text x="243.3" y="107.1" transform="rotate(-90 243.3 107.1)">2</text>
<text x="245.9" y="107.1" transform="rotate(-90 245.9 107.1)">3</text>
<text x="249.4" y="107.4">C27</text>
<text x="262.7" y="103.4">D3</text>
<text x="230.4" y="110">R23</text>
<text x="249.5" y="112.9">103</text>
<text x="276.9" y="113">C28</text>
<text x="283.5" y="112.5">R27</text>
<text x="14.7" y="118" transform="rotate(-90 14.7 118)">6</text>
<text x="17.3" y="118" transform="rotate(-90 17.3 118)">7</text>
<text x="20.3" y="118.5">J3</text>
<text x="230.6" y="114.9">20R</text>
<text x="248.8" y="118">470R</text>
<text x="249.4" y="115.3">R24</text>
<text x="277.7" y="117.2">104</text>
<text x="283.6" y="115.2">2K</text>
<text x="15.2" y="122.9">VCC</text>
<text x="17.1" y="125.4">D-</text>
<text x="21.8" y="121.6">1</text>
<text x="21.8" y="124.1">2</text>
<text x="26.9" y="120.6">R28</text>
<text x="32.8" y="121">20R</text>
<text x="16.3" y="127.9">D+</text>
<text x="16.5" y="130.5">NC</text>
<text x="21.8" y="126.6">3</text>
<text x="21.8" y="129.2">4</text>
<text x="21.8" y="131.7">5</text>
<text x="26.9" y="130">R29</text>
<text x="33.3" y="130.2">20R</text>
<text x="14.7" y="137.6" transform="rotate(-90 14.7 137.6)">8</text>
<text x="14.8" y="133">GND</text>
<text x="17.3" y="137.6" transform="rotate(-90 17.3 137.6)">9</text>
<text x="34.5" y="135.1">R30</text>
<text x="40.9" y="135.3">20R</text>
<text x="279.3" y="135.4">R7</text>
<text x="26.7" y="138.7">USBMINI</text>
<text x="77.6" y="141.4">J1</text>
<text x="175.9" y="140.9">C9</text>
<text x="278.6" y="143">R11</text>
<text x="278.9" y="140.3">20K</text>
<text x="176.1" y="145.2">104</text>
<text x="278.9" y="148">10K</text>
<text x="134.1" y="153.6" transform="rotate(-90 134.1 153.6)">44</text>
<text x="136.7" y="153.6" transform="rotate(-90 136.7 153.6)">43</text>
<text x="139.2" y="153.6" transform="rotate(-90 139.2 153.6)">42</text>
<text x="146.8" y="153.6" transform="rotate(-90 146.8 153.6)">39</text>
<text x="149.4" y="153.6" transform="rotate(-90 149.4 153.6)">38</text>
<text x="151.9" y="153.6" transform="rotate(-90 151.9 153.6)">37</text>
<text x="154.4" y="153.6" transform="rotate(-90 154.4 153.6)">36</text>
<text x="157" y="153.6" transform="rotate(-90 157 153.6)">35</text>
<text x="159.5" y="153.6" transform="rotate(-90 159.5 153.6)">34</text>
<text x="162.1" y="153.6" transform="rotate(-90 162.1 153.6)">33</text>
<text x="164.6" y="153.6" transform="rotate(-90 164.6 153.6)">32</text>
<text x="167.1" y="153.6" transform="rotate(-90 167.1 153.6)">31</text>
<text x="169.7" y="153.6" transform="rotate(-90 169.7 153.6)">30</text>
<text x="172.2" y="153.6" transform="rotate(-90 172.2 153.6)">29</text>
<text x="174.8" y="153.6" transform="rotate(-90 174.8 153.6)">28</text>
<text x="177.3" y="153.6" transform="rotate(-90 177.3 153.6)">27</text>
<text x="179.8" y="153.6" transform="rotate(-90 179.8 153.6)">26</text>
<text x="182.4" y="153.6" transform="rotate(-90 182.4 153.6)">25</text>
<text x="238.3" y="153.6" transform="rotate(-90 238.3 153.6)">3</text>
<text x="240.8" y="153.6" transform="rotate(-90 240.8 153.6)">2</text>
<text x="243.3" y="153.6" transform="rotate(-90 243.3 153.6)">1</text>
<text x="246.4" y="154.1">VFD1</text>
<text x="278.6" y="150.6">R12</text>
<text x="278.9" y="155.6">10K</text>
<text x="135.4" y="161" transform="rotate(-90 135.4 161)">F2_3</text>
<text x="138" y="161" transform="rotate(-90 138 161)">F2_2</text>
<text x="140.5" y="161" transform="rotate(-90 140.5 161)">F2_1</text>
<text x="148.1" y="160.2" transform="rotate(-90 148.1 160.2)">BKA</text>
<text x="150.7" y="161.2" transform="rotate(-90 150.7 161.2)">LATA</text>
<text x="153.2" y="161.4" transform="rotate(-90 153.2 161.4)">CLKA</text>
<text x="155.7" y="159.5" transform="rotate(-90 155.7 159.5)">SIA</text>
<text x="158.3" y="160.3" transform="rotate(-90 158.3 160.3)">SOA</text>
<text x="160.8" y="160.5" transform="rotate(-90 160.8 160.5)">SOG</text>
<text x="163.4" y="159.7" transform="rotate(-90 163.4 159.7)">SIG</text>
<text x="165.9" y="161.5" transform="rotate(-90 165.9 161.5)">CLKG</text>
<text x="168.4" y="161.4" transform="rotate(-90 168.4 161.4)">LATG</text>
<text x="171" y="160.3" transform="rotate(-90 171 160.3)">BKG</text>
<text x="173.5" y="160.5" transform="rotate(-90 173.5 160.5)">VDD</text>
<text x="178.6" y="161.9" transform="rotate(-90 178.6 161.9)">PGND</text>
<text x="181.1" y="161.5" transform="rotate(-90 181.1 161.5)">HV_2</text>
<text x="183.7" y="161.5" transform="rotate(-90 183.7 161.5)">HV_1</text>
<text x="239.6" y="161" transform="rotate(-90 239.6 161)">F1_3</text>
<text x="242.1" y="161" transform="rotate(-90 242.1 161)">F1_2</text>
<text x="244.6" y="161" transform="rotate(-90 244.6 161)">F1_1</text>
<text x="278.6" y="158.2">R13</text>
<text x="176.1" y="162.2" transform="rotate(-90 176.1 162.2)">DGND</text>
<text x="278.6" y="165.8">R14</text>
<text x="278.9" y="163.2">10K</text>
<text x="278.6" y="173.5">R15</text>
<text x="278.9" y="170.8">10K</text>
<text x="278.9" y="178.4">10K</text>
<text x="181.2" y="200.9">VFD_GP1211AI</text>
</g>
<g font-size="1.6">
<text x="152.1" y="57.5" transform="rotate(-90 152.1 57.5)">46T</text>
<text x="157" y="54.5" transform="rotate(-90 157 54.5)">2T</text>
<text x="159.3" y="54.5" transform="rotate(-90 159.3 54.5)">2T</text>
<text x="152.1" y="62.1" transform="rotate(-90 152.1 62.1)">4T</text>
<text x="157" y="65.2" transform="rotate(-90 157 65.2)">14T</text>
<text x="159.3" y="65.2" transform="rotate(-90 159.3 65.2)">14T</text>
</g>
</svg>
